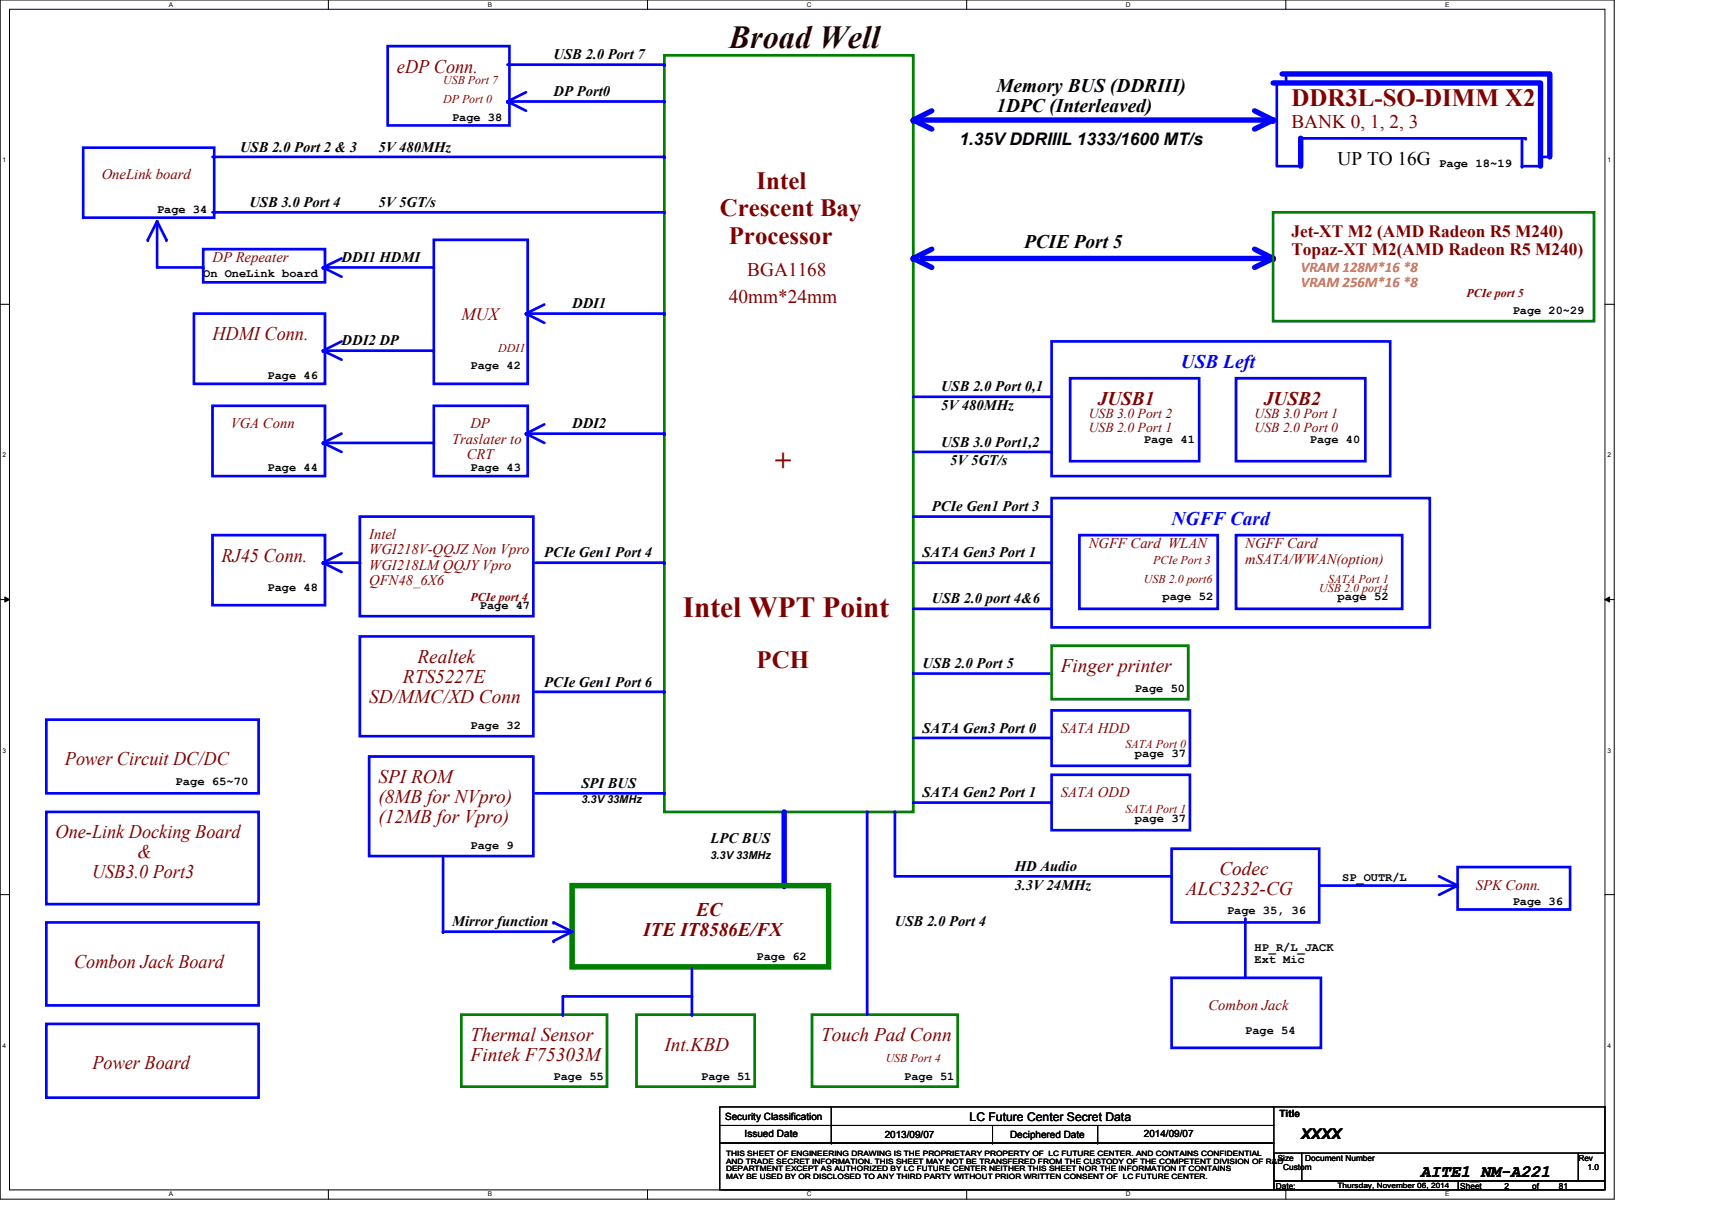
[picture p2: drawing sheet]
<svg xmlns="http://www.w3.org/2000/svg" width="297mm" height="210mm" viewBox="0 0 297 210" stroke-linecap="round" stroke-linejoin="round" font-family="sans-serif">
<path d="M0 0h280.1v208h-280.1zM1.6 1.6h276.9v204.8h-276.9z" fill="none" stroke="#000" stroke-width=".17"/>
<g fill="#fff">
<path d="M29.3 .2h.7v1.2h-.7z"/>
<path d="M29.3 206.6h.7v1.2h-.7z"/>
</g>
<path d="M57 0v1.6M57 206.4v1.6" fill="none" stroke="#000" stroke-width=".17"/>
<g fill="#fff">
<path d="M84.6 .2h.7v1.2h-.7z"/>
<path d="M84.6 206.6h.7v1.2h-.7z"/>
</g>
<path d="M112.3 0v1.6M112.3 206.4v1.6" fill="none" stroke="#000" stroke-width=".17"/>
<g fill="#fff">
<path d="M140 .2h.8v1.2h-.8z"/>
<path d="M140 206.6h.8v1.2h-.8z"/>
</g>
<path d="M167.7 0v1.6M167.7 206.4v1.6" fill="none" stroke="#000" stroke-width=".17"/>
<g fill="#fff">
<path d="M195.4 .2h.7v1.2h-.7z"/>
<path d="M195.4 206.6h.7v1.2h-.7z"/>
</g>
<path d="M223.1 0v1.6M223.1 206.4v1.6" fill="none" stroke="#000" stroke-width=".17"/>
<g fill="#fff">
<path d="M250.7 .2h.8v1.2h-.8z"/>
<path d="M250.7 206.6h.8v1.2h-.8z"/>
<path d="M.5 27.2h.6v1.2h-.6z"/>
<path d="M278.9 27.2h.6v1.2h-.6z"/>
<path d="M.5 78.4h.6v1.1h-.6z"/>
<path d="M278.9 78.4h.6v1.1h-.6z"/>
</g>
<path d="M0 52.8h1.6M278.5 52.8h1.6" fill="none" stroke="#000" stroke-width=".17"/>
<g fill="#fff">
<path d="M.5 129.6h.6v1.2h-.6z"/>
<path d="M278.9 129.6h.6v1.2h-.6z"/>
</g>
<path d="M0 104h1.6M.8 103.5l.8 .5-.8 .4zM278.5 104l.8-.5v.9zM278.5 104h1.6" fill="none" stroke="#000" stroke-width=".17"/>
<path d="M.8 103.5l.8 .5-.8 .4zM278.5 104l.8-.5v.9z" fill="#000"/>
<g fill="#fff">
<path d="M.5 180.8h.6v1.1h-.6z"/>
<path d="M278.9 180.8h.6v1.1h-.6z"/>
</g>
<path d="M0 155.2h1.6M278.5 155.2h1.6" fill="none" stroke="#000" stroke-width=".17"/>
<path d="M221.5 14.4v14.4h4.2M267.3 27.2h1.6" fill="none" stroke="#00f" stroke-width=".47"/>
<circle cx="268.9" cy="27.2" r=".23" fill="#00f"/>
<path d="M220.9 14.4h46.4v14.4" fill="none" stroke="#00f" stroke-width=".93"/>
<path d="M264.1 28.8h3.2" fill="none" stroke="#00f" stroke-width=".47"/>
<circle cx="264.1" cy="28.8" r=".23" fill="#00f"/>
<path d="M225.7 24v4.8" fill="none" stroke="#00f" stroke-width=".93"/>
<circle cx="225.7" cy="24" r=".47" fill="#00f"/>
<path d="M223.1 12.8v1.6" fill="none" stroke="#00f" stroke-width=".47"/>
<circle cx="223.1" cy="14.4" r=".23" fill="#00f"/>
<path d="M264.1 24v4.8" fill="none" stroke="#00f" stroke-width=".47"/>
<circle cx="264.1" cy="28.8" r=".23" fill="#00f"/>
<path d="M222.5 12.8h46.4v14.4" fill="none" stroke="#00f" stroke-width=".93"/>
<path d="M225.7 24h39" fill="none" stroke="#00f" stroke-width=".47"/>
<circle cx="264.7" cy="24" r=".23" fill="#00f"/>
<path d="M115.3 9.6h43.2v131.2h-43.2z" fill="none" stroke="#008000" stroke-width=".47"/>
<path d="M67.3 8h21.1v13.8h-21.1zM88 17.6h27.3" fill="none" stroke="#00f" stroke-width=".47"/>
<circle cx="115.3" cy="17.6" r=".23" fill="#00f"/>
<path d="M88 17.6l3.3 1.6" fill="none" stroke="#00f" stroke-width=".47"/>
<circle cx="88" cy="17.6" r=".23" fill="#00f"/>
<path d="M91.3 16l-3.3 1.6" fill="none" stroke="#00f" stroke-width=".47"/>
<circle cx="88" cy="17.6" r=".23" fill="#00f"/>
<path d="M92.9 120h22.4" fill="none" stroke="#00f" stroke-width=".47"/>
<circle cx="115.3" cy="120" r=".23" fill="#00f"/>
<path d="M92.9 97.6h22.4" fill="none" stroke="#00f" stroke-width=".47"/>
<circle cx="115.3" cy="97.6" r=".23" fill="#00f"/>
<path d="M92.9 137.6h22.4" fill="none" stroke="#00f" stroke-width=".47"/>
<circle cx="115.3" cy="137.6" r=".23" fill="#00f"/>
<path d="M36.9 92.8h19.5v12.2h-19.5zM62.4 89.6h30.1v17.3h-30.1zM64 131.2h28.5v17.3h-28.5z" fill="none" stroke="#00f" stroke-width=".47"/>
<path d="M136.1 140.8v12.8" fill="none" stroke="#00f" stroke-width=".93"/>
<circle cx="136.1" cy="153.6" r=".47" fill="#00f"/>
<path d="M99.3 153.6h44.5v14.1h-44.5z" fill="none" stroke="#008000" stroke-width=".93"/>
<path d="M80 176h25.3v12.5h-25.3zM110.4 176h20.5v12.5h-20.5zM140.9 176h25.3v12.5h-25.3z" fill="none" stroke="#008000" stroke-width=".47"/>
<path d="M120.1 168v8" fill="none" stroke="#00f" stroke-width=".47"/>
<circle cx="120.1" cy="176" r=".23" fill="#00f"/>
<path d="M97.7 172.8h22.4" fill="none" stroke="#00f" stroke-width=".47"/>
<circle cx="120.1" cy="172.8" r=".23" fill="#00f"/>
<path d="M97.7 172.8v3.2" fill="none" stroke="#00f" stroke-width=".47"/>
<circle cx="97.7" cy="176" r=".23" fill="#00f"/>
<path d="M158.5 20.8l3.2 1.6" fill="none" stroke="#00f" stroke-width=".93"/>
<circle cx="158.5" cy="20.8" r=".47" fill="#00f"/>
<path d="M161.7 19.2l-3.2 1.6" fill="none" stroke="#00f" stroke-width=".93"/>
<circle cx="158.5" cy="20.8" r=".47" fill="#00f"/>
<path d="M160.1 20.8h60.8" fill="none" stroke="#00f" stroke-width=".93"/>
<circle cx="220.9" cy="20.8" r=".47" fill="#00f"/>
<path d="M220.9 20.8l-3.2 1.6" fill="none" stroke="#00f" stroke-width=".93"/>
<circle cx="220.9" cy="20.8" r=".47" fill="#00f"/>
<path d="M217.7 19.2l3.2 1.6" fill="none" stroke="#00f" stroke-width=".93"/>
<circle cx="220.9" cy="20.8" r=".47" fill="#00f"/>
<path d="M158.5 68.8h24M185.7 65.6h22.4v14.4h-22.4z" fill="none" stroke="#00f" stroke-width=".47"/>
<circle cx="182.5" cy="68.8" r=".23" fill="#00f"/>
<path d="M182.5 59.2h58.7v23.4h-58.7zM158.5 78.4h24" fill="none" stroke="#00f" stroke-width=".47"/>
<circle cx="182.5" cy="78.4" r=".23" fill="#00f"/>
<path d="M158.5 89.6h24M182.5 86.4h65.6v22.4h-65.6zM187.3 92.8h24v12.8h-24z" fill="none" stroke="#00f" stroke-width=".47"/>
<circle cx="182.5" cy="89.6" r=".23" fill="#00f"/>
<path d="M158.5 97.6h24" fill="none" stroke="#00f" stroke-width=".47"/>
<circle cx="182.5" cy="97.6" r=".23" fill="#00f"/>
<path d="M158.5 128h24" fill="none" stroke="#00f" stroke-width=".47"/>
<circle cx="182.5" cy="128" r=".23" fill="#00f"/>
<path d="M182.5 123.2h24v9.6h-24zM155.3 152h48" fill="none" stroke="#00f" stroke-width=".47"/>
<circle cx="203.3" cy="152" r=".23" fill="#00f"/>
<path d="M150.4 140.8v35.2" fill="none" stroke="#00f" stroke-width=".47"/>
<circle cx="150.4" cy="140.8" r=".23" fill="#00f"/>
<path d="M228.9 153.6h24M252.9 150.4h19.5v7.4h-19.5z" fill="none" stroke="#00f" stroke-width=".47"/>
<circle cx="252.9" cy="153.6" r=".23" fill="#00f"/>
<path d="M249.7 152l3.2 1.6" fill="none" stroke="#00f" stroke-width=".47"/>
<circle cx="252.9" cy="153.6" r=".23" fill="#00f"/>
<path d="M252.9 153.6l-3.2 1.6" fill="none" stroke="#00f" stroke-width=".47"/>
<circle cx="252.9" cy="153.6" r=".23" fill="#00f"/>
<path d="M56 97.6h6.4M62.4 110.4h30.1v17.3h-30.1z" fill="none" stroke="#00f" stroke-width=".47"/>
<circle cx="62.4" cy="97.6" r=".23" fill="#00f"/>
<path d="M56 97.6l3.3 1.6" fill="none" stroke="#00f" stroke-width=".47"/>
<circle cx="56" cy="97.6" r=".23" fill="#00f"/>
<path d="M59.3 96l-3.3 1.6" fill="none" stroke="#00f" stroke-width=".47"/>
<circle cx="56" cy="97.6" r=".23" fill="#00f"/>
<path d="M158.5 105.6h24" fill="none" stroke="#00f" stroke-width=".47"/>
<circle cx="182.5" cy="105.6" r=".23" fill="#00f"/>
<path d="M76.9 161.6h22.4" fill="none" stroke="#00f" stroke-width=".47"/>
<circle cx="76.9" cy="161.6" r=".23" fill="#00f"/>
<path d="M76.9 148.8v12.8" fill="none" stroke="#00f" stroke-width=".47"/>
<circle cx="76.9" cy="161.6" r=".23" fill="#00f"/>
<path d="M91.3 75.2h24M214.5 92.8h28.8v12.8h-28.8z" fill="none" stroke="#00f" stroke-width=".47"/>
<circle cx="115.3" cy="75.2" r=".23" fill="#00f"/>
<path d="M91.3 75.2l3.1 1.6" fill="none" stroke="#00f" stroke-width=".47"/>
<circle cx="91.3" cy="75.2" r=".23" fill="#00f"/>
<path d="M94.4 73.6l-3.1 1.6" fill="none" stroke="#00f" stroke-width=".47"/>
<circle cx="91.3" cy="75.2" r=".23" fill="#00f"/>
<path d="M75.3 70.4h16.3v12.2h-16.3zM158.5 116.8h24" fill="none" stroke="#00f" stroke-width=".47"/>
<circle cx="182.5" cy="116.8" r=".23" fill="#00f"/>
<path d="M182.5 112h23.7v9.3h-23.7z" fill="none" stroke="#008000" stroke-width=".47"/>
<path d="M88 11.2h27.3" fill="none" stroke="#00f" stroke-width=".47"/>
<circle cx="115.3" cy="11.2" r=".23" fill="#00f"/>
<path d="M36.9 70.4h19.5v12.2h-19.5zM56 76.8h19.3" fill="none" stroke="#00f" stroke-width=".47"/>
<circle cx="75.3" cy="76.8" r=".23" fill="#00f"/>
<path d="M14.4 25.6h22.8v12.2h-22.8zM33.7 54.4h22.7v12.2h-22.7zM214.5 65.6h22.4v14.4h-22.4zM216.1 159.4v10.2M203.3 169.6h25.9v12.2h-25.9z" fill="none" stroke="#00f" stroke-width=".47"/>
<circle cx="216.1" cy="159.4" r=".23" fill="#00f"/>
<path d="M75.3 41.6h16.3v25h-16.3zM91.3 54.4h24" fill="none" stroke="#00f" stroke-width=".47"/>
<circle cx="115.3" cy="54.4" r=".23" fill="#00f"/>
<path d="M56 46.4h19.3" fill="none" stroke="#00f" stroke-width=".47"/>
<circle cx="75.3" cy="46.4" r=".23" fill="#00f"/>
<path d="M94.4 52.8l-3.1 1.6" fill="none" stroke="#00f" stroke-width=".47"/>
<circle cx="91.3" cy="54.4" r=".23" fill="#00f"/>
<path d="M91.3 54.4l3.1 1.6" fill="none" stroke="#00f" stroke-width=".47"/>
<circle cx="91.3" cy="54.4" r=".23" fill="#00f"/>
<path d="M56 60.8h19.3" fill="none" stroke="#00f" stroke-width=".47"/>
<circle cx="75.3" cy="60.8" r=".23" fill="#00f"/>
<path d="M56 46.4l3.3 1.6" fill="none" stroke="#00f" stroke-width=".47"/>
<circle cx="56" cy="46.4" r=".23" fill="#00f"/>
<path d="M59.3 44.8l-3.3 1.6" fill="none" stroke="#00f" stroke-width=".47"/>
<circle cx="56" cy="46.4" r=".23" fill="#00f"/>
<path d="M56 60.8l3.3 1.6" fill="none" stroke="#00f" stroke-width=".47"/>
<circle cx="56" cy="60.8" r=".23" fill="#00f"/>
<path d="M59.3 59.2l-3.3 1.6" fill="none" stroke="#00f" stroke-width=".47"/>
<circle cx="56" cy="60.8" r=".23" fill="#00f"/>
<path d="M27.3 46.4h8M35.3 43.2h21.1v5.8h-21.1z" fill="none" stroke="#00f" stroke-width=".47"/>
<circle cx="35.3" cy="46.4" r=".23" fill="#00f"/>
<path d="M56 76.8l3.3 1.6" fill="none" stroke="#00f" stroke-width=".47"/>
<circle cx="56" cy="76.8" r=".23" fill="#00f"/>
<path d="M59.3 75.2l-3.3 1.6" fill="none" stroke="#00f" stroke-width=".47"/>
<circle cx="56" cy="76.8" r=".23" fill="#00f"/>
<path d="M36.9 27.2h78.4" fill="none" stroke="#00f" stroke-width=".47"/>
<circle cx="115.3" cy="27.2" r=".23" fill="#00f"/>
<path d="M36.9 36.8h78.4" fill="none" stroke="#00f" stroke-width=".47"/>
<circle cx="115.3" cy="36.8" r=".23" fill="#00f"/>
<path d="M27.3 38.4v8" fill="none" stroke="#00f" stroke-width=".47"/>
<circle cx="27.3" cy="38.4" r=".23" fill="#00f"/>
<path d="M27.3 38.4l-1.6 3.2" fill="none" stroke="#00f" stroke-width=".47"/>
<circle cx="25.7" cy="41.6" r=".23" fill="#00f"/>
<path d="M27.3 38.4l1.6 3.2" fill="none" stroke="#00f" stroke-width=".47"/>
<circle cx="28.9" cy="41.6" r=".23" fill="#00f"/>
<path d="M96.1 160l3.2 1.6" fill="none" stroke="#00f" stroke-width=".47"/>
<circle cx="96.1" cy="160" r=".23" fill="#00f"/>
<path d="M99.3 161.6l-3.2 1.6" fill="none" stroke="#00f" stroke-width=".47"/>
<circle cx="96.1" cy="163.2" r=".23" fill="#00f"/>
<path d="M158.5 44.8l3.2 1.6" fill="none" stroke="#00f" stroke-width=".93"/>
<circle cx="158.5" cy="44.8" r=".47" fill="#00f"/>
<path d="M161.7 43.2l-3.2 1.6" fill="none" stroke="#00f" stroke-width=".93"/>
<circle cx="158.5" cy="44.8" r=".47" fill="#00f"/>
<path d="M160.1 44.8h60.8" fill="none" stroke="#00f" stroke-width=".93"/>
<circle cx="220.9" cy="44.8" r=".47" fill="#00f"/>
<path d="M220.9 44.8l-3.2 1.6" fill="none" stroke="#00f" stroke-width=".93"/>
<circle cx="220.9" cy="44.8" r=".47" fill="#00f"/>
<path d="M217.7 43.2l3.2 1.6" fill="none" stroke="#00f" stroke-width=".93"/>
<circle cx="220.9" cy="44.8" r=".47" fill="#00f"/>
<path d="M220.9 36.8h55.7v18.9h-55.7z" fill="none" stroke="#008000" stroke-width=".47"/>
<path d="M8 124.8h36.9v12.8h-36.9zM158.5 139.2h24M8 140.8h36.9v16h-36.9zM8 177.6h36.9v12.8h-36.9zM8 160h36.9v14.4h-36.9z" fill="none" stroke="#00f" stroke-width=".47"/>
<circle cx="182.5" cy="139.2" r=".23" fill="#00f"/>
<path d="M182.5 134.4h24v9.6h-24zM155.3 140.8v11.2M203.3 147.2h25.6v12.8h-25.6z" fill="none" stroke="#00f" stroke-width=".47"/>
<circle cx="155.3" cy="140.8" r=".23" fill="#00f"/>
<g fill="none" stroke="#000" stroke-width=".17">
<path d="M124.9 192h96.1v3.2h-96.1zM124.9 195.2h96.1v3.1h-96.1zM124.9 198.3h96.1v8.1h-96.1zM144.2 195.2h.1M144.2 198.3h.1M144.2 192v6.3M172.2 198.3h.1M172.2 195.2v3.1M190.5 198.3h.1M190.5 195.2v3.1M220.9 192h57.6M278.5 192h.1"/>
<path d="M278.5 192v8M221 200h4.8v4.9h-4.8zM221 204.9h32v1.5h-32zM225.8 200h48.1v4.9h-48.1zM253 204.9h25.5v1.5h-25.5zM273.9 200h4.6v4.9h-4.6z"/>
</g>
<text font-size="5.6" fill="#400000" x="126.4" y="8.3">Broad Well</text>
<g font-size="5.1" fill="#800000">
<text x="134.4" y="81.4">+</text>
<text x="118.4" y="107">Intel WPT Point</text>
</g>
<g font-size="4.3" fill="#800000">
<text x="224.1" y="18.3">DDR3L-SO-DIMM X2</text>
<text x="131.3" y="32.8">Intel</text>
<text x="124.9" y="37.5">Crescent Bay</text>
<text x="126.4" y="42.3">Processor</text>
<text x="131.3" y="116">PCH</text>
</g>
<g font-size="3.3" fill="#800000">
<text x="68.9" y="12.6">eDP Conn.</text>
<text x="224.1" y="22.2">BANK 0, 1, 2, 3</text>
<text x="129.7" y="47.8">BGA1168</text>
<text x="126.4" y="52.6">40mm*24mm</text>
<text x="36.9" y="59">HDMI Conn.</text>
<text x="190.5" y="70.3">JUSB1</text>
<text x="219.3" y="70.3">JUSB2</text>
<text x="38.4" y="97.4">RJ45 Conn.</text>
<text x="69.9" y="118.5">RTS5227E</text>
<text x="72.4" y="115">Realtek</text>
<text x="184.1" y="116.6">Finger printer</text>
<text x="64" y="122">SD/MMC/XD Conn</text>
<text x="11.3" y="132.6">Power Circuit DC/DC</text>
<text x="65.7" y="135.8">SPI ROM</text>
<text x="65.7" y="139.3">(8MB for NVpro)</text>
<text x="65.7" y="142.8">(12MB for Vpro)</text>
<text x="9.6" y="145.4">One-Link Docking Board</text>
<text x="23.9" y="148.9">&amp;</text>
<text x="16" y="152.4">USB3.0 Port3</text>
<text x="205.7" y="155.3">ALC3232-CG</text>
<text x="211.6" y="151.8">Codec</text>
<text x="120.8" y="158.9">EC</text>
<text x="12.9" y="167.9">Combon Jack Board</text>
<text x="111.6" y="162.4">ITE IT8586E/FX</text>
<text x="16" y="185.4">Power Board</text>
<text x="81.7" y="180.6">Thermal Sensor</text>
<text x="81.7" y="184.1">Fintek F75303M</text>
<text x="115.3" y="182.2">Int.KBD</text>
<text x="142.4" y="180.6">Touch Pad Conn</text>
</g>
<g font-size="3.3">
<text x="172.9" y="15.9">Memory BUS (DDRIII)</text>
<text x="172.9" y="19.3">1DPC (Interleaved)</text>
<text x="232.1" y="28.6">UP TO 16G</text>
<text x="177.7" y="43.1">PCIE Port 5</text>
</g>
<g font-size="3.3" fill="#00f">
<text x="204.9" y="63.9">USB Left</text>
<text x="203.3" y="91.1">NGFF Card</text>
</g>
<g font-size="3">
<text x="166.5" y="25.1">1.35V DDRIIIL 1333/1600 MT/s</text>
<text x="246.5" y="204.2">AITE1_NM-A221</text>
</g>
<g font-size="3" fill="#800000">
<text x="224.1" y="41.1">Jet-XT M2 (AMD Radeon R5 M240)</text>
<text x="224.1" y="44.3">Topaz-XT M2(AMD Radeon R5 M240)</text>
<text x="80" y="55.5">MUX</text>
</g>
<g font-size="2.5">
<text x="96.1" y="10.3">USB 2.0 Port 7</text>
<text x="96.1" y="16.7">DP Port0</text>
<text x="41.7" y="26.3">USB 2.0 Port 2 &amp; 3</text>
<text x="65.7" y="26.3">5V 480MHz</text>
<text x="43.3" y="35.9">USB 3.0 Port 4</text>
<text x="65.7" y="35.9">5V 5GT/s</text>
<text x="59.3" y="45.5">DDI1 HDMI</text>
<text x="99.3" y="53.5">DDI1</text>
<text x="59.3" y="59.9">DDI2 DP</text>
<text x="163.3" y="71.1">5V 480MHz</text>
<text x="163.3" y="67.9">USB 2.0 Port 0,1</text>
<text x="99.3" y="74.3">DDI2</text>
<text x="163.3" y="77.5">USB 3.0 Port1,2</text>
<text x="164.9" y="80.7">5V 5GT/s</text>
<text x="161.7" y="88.7">PCIe Gen1 Port 3</text>
<text x="94.4" y="96.7">PCIe Gen1 Port 4</text>
<text x="160.1" y="96.7">SATA Gen3 Port 1</text>
<text x="161.7" y="104.7">USB 2.0 port 4&amp;6</text>
<text x="94.4" y="119.1">PCIe Gen1 Port 6</text>
<text x="160.1" y="115.9">USB 2.0 Port 5</text>
<text x="160.1" y="127.1">SATA Gen3 Port 0</text>
<text x="100.9" y="136.7">SPI BUS</text>
<text x="160.1" y="138.3">SATA Gen2 Port 1</text>
<text x="123.3" y="146.3">LPC BUS</text>
<text x="176.1" y="151.1">HD Audio</text>
<text x="176.1" y="154.3">3.3V 24MHz</text>
<text x="78.4" y="160.7">Mirror function</text>
<text x="155.3" y="160.7">USB 2.0 Port 4</text>
<text x="225.7" y="197.6">XXXX</text>
</g>
<g font-size="2.5" fill="#800000">
<text x="17.6" y="31.1">OneLink board</text>
<text x="36.9" y="45.5">DP Repeater</text>
<text x="40" y="74.3">VGA Conn</text>
<text x="78.4" y="77">Traslater to</text>
<text x="81.6" y="74.3">DP</text>
<text x="81" y="79.6">CRT</text>
<text x="64" y="93.5">Intel</text>
<text x="188.9" y="95.1">NGFF Card WLAN</text>
<text x="216.1" y="95.1">NGFF Card</text>
<text x="64" y="96.2">WGI218V-QQJZ Non Vpro</text>
<text x="64" y="98.8">WGI218LM QQJY Vpro</text>
<text x="64" y="101.5">QFN48_6X6</text>
<text x="216.1" y="97.8">mSATA/WWAN(option)</text>
<text x="184.1" y="127.1">SATA HDD</text>
<text x="184.1" y="138.3">SATA ODD</text>
<text x="256.1" y="154.3">SPK Conn.</text>
<text x="209.7" y="175.1">Combon Jack</text>
</g>
<g font-size="2.5" fill="#ff8000">
<text x="225.7" y="47.2">VRAM 128M*16 *8</text>
<text x="225.7" y="49.8">VRAM 256M*16 *8</text>
</g>
<g font-size="2.4" fill="#800000">
<text x="188.9" y="72.5">USB 3.0 Port 2</text>
<text x="188.9" y="75">USB 2.0 Port 1</text>
<text x="217.7" y="72.5">USB 3.0 Port 1</text>
<text x="217.7" y="75">USB 2.0 Port 0</text>
</g>
<g font-size="2.1" fill="#800000">
<text x="76.9" y="17.8">DP Port 0</text>
<text x="76.9" y="14.6">USB Port 7</text>
<text x="254.5" y="51.4">PCIe port 5</text>
<text x="86.4" y="61">DDI1</text>
<text x="198.5" y="101">USB 2.0 port6</text>
<text x="200.1" y="97.8">PCIe Port 3</text>
<text x="230.5" y="101">SATA Port 1</text>
<text x="81.7" y="104.2">PCIe port 4</text>
<text x="228.9" y="102.7">USB 2.0 port4</text>
<text x="195.3" y="129.8">SATA Port 0</text>
<text x="195.3" y="141.1">SATA Port 1</text>
<text x="153.7" y="184.2">USB Port 4</text>
</g>
<g font-size="2.1">
<text x="78.4" y="20.9">Page 38</text>
<text x="249.7" y="28.9">Page 18~19</text>
<text x="27.3" y="36.9">Page 34</text>
<text x="35.3" y="48.1">On OneLink board</text>
<text x="262.5" y="54.5">Page 20~29</text>
<text x="46.4" y="65.7">Page 46</text>
<text x="81.7" y="64.1">Page 42</text>
<text x="198.5" y="76.9">Page 41</text>
<text x="227.3" y="76.9">Page 40</text>
<text x="46.4" y="81.7">Page 44</text>
<text x="81.7" y="81.7">Page 43</text>
<text x="46.4" y="102.5">Page 48</text>
<text x="83.3" y="105.7">Page 47</text>
<text x="201.7" y="104.1">page 52</text>
<text x="232.1" y="104.1">page 52</text>
<text x="196.9" y="120.1">Page 50</text>
<text x="81.7" y="126.5">Page 32</text>
<text x="196.9" y="131.3">page 37</text>
<text x="30.4" y="136.1">Page 65~70</text>
<text x="196.9" y="142.5">page 37</text>
<text x="81.7" y="147.3">Page 9</text>
<text x="232.9" y="152.8">SP_OUTR/L</text>
<text x="212.9" y="158.5">Page 35, 36</text>
<text x="262.5" y="156.9">Page 36</text>
<text x="131.3" y="166.5">Page 62</text>
<text x="217.7" y="164.9">HP_R/L_JACK</text>
<text x="217.7" y="167">Ext Mic</text>
<text x="216.1" y="179.3">Page 54</text>
<text x="96.1" y="187.3">Page 55</text>
<text x="121.7" y="187.3">Page 51</text>
<text x="156.9" y="187.3">Page 51</text>
<text x="168.2" y="194.4">LC Future Center Secret Data</text>
</g>
<g font-size="1.9">
<text x="100.9" y="139.4">3.3V 33MHz</text>
<text x="123.3" y="149">3.3V 33MHz</text>
</g>
<g font-size="1.7">
<text x="125.8" y="194.3">Security Classification</text>
<text x="129.2" y="197.3">Issued Date</text>
<text x="153.5" y="197.5">2013/09/07</text>
<text x="175.3" y="197.5">Deciphered Date</text>
<text x="198.5" y="197.3">2014/09/07</text>
<text x="222" y="193.8">Title</text>
</g>
<g font-size="1.4">
<text x="221.7" y="201.4">Size</text>
<text x="222.6" y="203">Custom</text>
<text x="226.5" y="201.4">Document Number</text>
<text x="273.9" y="201.4">Rev</text>
<text x="275.5" y="203">1.0</text>
<text x="221.4" y="206.2">Date:</text>
<text x="253.4" y="206.2">Sheet</text>
<text x="261" y="206.2">2</text>
<text x="265.9" y="206.2">of</text>
<text x="270.5" y="206.2">81</text>
</g>
<g font-size="1.3">
<text x="126" y="200.6">THIS SHEET OF ENGINEERING DRAWING IS THE PROPRIETARY PROPERTY OF LC FUTURE CENTER. AND CONTAINS CONFIDENTIAL</text>
<text x="126" y="201.9">AND TRADE SECRET INFORMATION. THIS SHEET MAY NOT BE TRANSFERED FROM THE CUSTODY OF THE COMPETENT DIVISION OF R&amp;D</text>
<text x="126" y="203.2">DEPARTMENT EXCEPT AS AUTHORIZED BY LC FUTURE CENTER NEITHER THIS SHEET NOR THE INFORMATION IT CONTAINS</text>
<text x="126" y="204.5">MAY BE USED BY OR DISCLOSED TO ANY THIRD PARTY WITHOUT PRIOR WRITTEN CONSENT OF LC FUTURE CENTER.</text>
<text x="232.1" y="206">Thursday, November 06, 2014</text>
</g>
<g font-size="1.1">
<text x="29.3" y="1.1">A</text>
<text x="84.6" y="1.1">B</text>
<text x="140" y="1.1">C</text>
<text x="195.4" y="1.1">D</text>
<text x="250.7" y="1.1">E</text>
<text x=".5" y="28.2">1</text>
<text x="278.9" y="28.2">1</text>
<text x=".5" y="79.3">2</text>
<text x="278.9" y="79.3">2</text>
<text x=".5" y="130.6">3</text>
<text x="278.9" y="130.6">3</text>
<text x=".5" y="181.7">4</text>
<text x="278.9" y="181.7">4</text>
<text x="29.3" y="207.6">A</text>
<text x="84.6" y="207.6">B</text>
<text x="140" y="207.6">C</text>
<text x="195.4" y="207.6">D</text>
<text x="250.7" y="207.6">E</text>
</g>
</svg>
